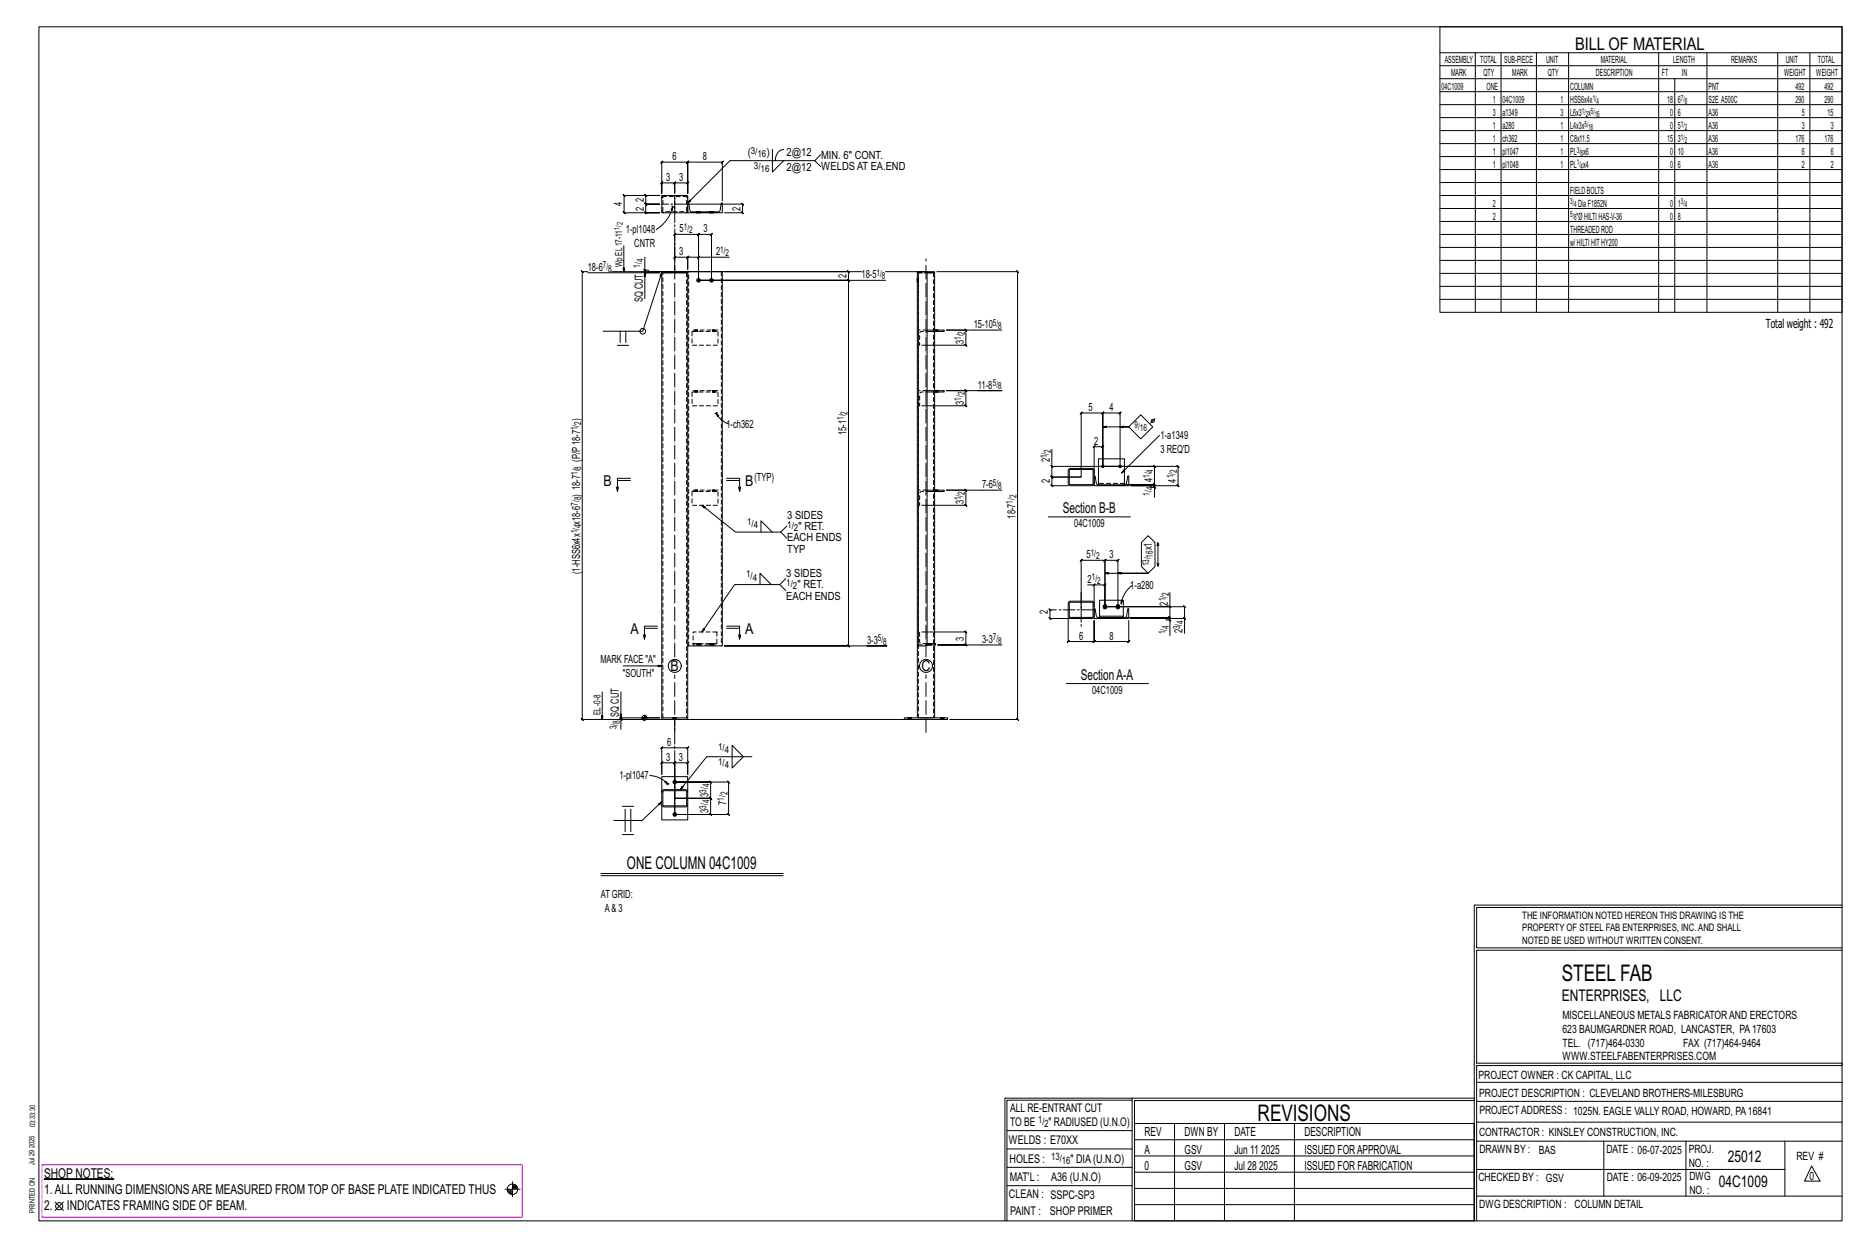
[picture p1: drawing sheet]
<svg xmlns="http://www.w3.org/2000/svg" width="914mm" height="610mm" viewBox="0 0 914 610" stroke-linecap="round" stroke-linejoin="round" font-family="sans-serif">
<g fill="#000" stroke="#000" stroke-width=".49">
<path d="M22 577h34z"/>
<circle cx="342" cy="137" r=".9"/>
<circle cx="348" cy="137" r=".9"/>
<circle cx="540" cy="228" r=".6"/>
<circle cx="548" cy="228" r=".6"/>
<circle cx="541" cy="297" r="1"/>
<circle cx="547" cy="297" r="1"/>
<circle cx="330" cy="383" r=".9"/>
<circle cx="330" cy="398" r=".9"/>
</g>
<g fill="none" stroke="#000" stroke-width=".49">
<path d="M19 13h883v584h-883zM705 13h197v140h-197zM705 26h197M705 32h197M705 39h197M722 26v127M735 26v127M752 26v127M768 26v127M812 26v127M820 39v114M836 26v127"/>
<path d="M870 26v127M886 26v127M705 45h197M705 51h197M705 58h197M378 73v11l6-5M384 73a5 5 0 0 0-5 6M399 79l3 3M402 76l-3 3h-42l-20 20M705 64h197M705 70h197M705 77h197"/>
<path d="M305 95l1 1h17h-7v-1l1 1h-1v4v-1l1 1h-1h7h-7v-1l1 1h-1v4l1 1-1-1h7h-17v1l-1-1h1v-8zM324 96h13v8h-13zM337 99l1 4 1 1h13l1-5h1v5h-17zM337 95v-6l-1 1 1-1h-7h1l-1 1v-1v6v-6h1l-1 1v-1h-6l-1 1 1-1v6v-16l-1 1 1-1h13l-1 1 1-1v16v-16l-1 1 1-1h17l-1 1 1-1v19M337 100h26v-1l1 1h-1v4l1 1-1-1h-8M705 83h197M705 89h197M705 96h197M329 101h.1M329 101v2h-1zM329 101a18 18 0 0 1-8 11M329 101h1"/>
<path d="M341 104h.1M343 104h.1M347 104h.1M349 104h.1M705 102h197M705 108h197M705 115h197M288 133h-3v-1l1 1h-1v219v-1l1 1h-1h168M288 133h35M299 133h123M305 120v13M315 132l1 1z"/>
<path d="M315 133l1 1zM316 132v14M316 126v6h1l1 1h12M324 133h13h-13zM325 133h11M330 133v-18l1-1-1 1h12h-1l1-1v1v22v-22h-1l1-1v1h6l1-1-1 1v22M337 133h17v183h-17zM341 126l1-1zM342 126h-5v-1l-1 1h1v6v-6v-1l-1 1h1h-7l1-1-1 1v1M355 133h60v-1l1 1h-1v4l1 1-1-1h-73h73l1 1-1-1v179l1 1-1-1h-60h79h-10M357 126h-15v11h91M433 133h20"/>
<path d="M449 138h.1M449 136h.1M449 133h5v183h-5zM450 138h.1M450 136h.1M454 133h4h-4h2M458 133v28M459 133h39v-1l1 1h-1v219v-1l1 1h-1h-33M705 121h197M705 127h197M705 134h197M705 140h197"/>
<path d="M705 146h197M295 162h20l9-29v2h-1l1-2v218M302 169h6M304 162v6M306 162v6M340 161h.1M340 162h.1M341 161h.1M341 162h.1M349 161h.1M349 162h.1M350 161h.1"/>
<path d="M350 162h.1M454 161h8v1h-8M458 162v29M458 161h.1M458 162h.1M459 161h.1M459 162h.1M490 161h-27h10h-1l1 1v-1v8l-1-1 1 1h-22M340 191h.1M340 192h.1M341 191h.1M341 192h.1"/>
<path d="M349 191h.1M349 192h.1M350 191h.1M350 192h.1M454 191h8v1h-8M458 192v48M458 191h.1M458 192h.1M459 191h.1M459 192h.1M479 191h11h-27h10h-1l1 1v-1v8l-1-1 1 1h-22M351 202l1 1-1 1z"/>
<path d="M351 202a11 11 0 0 0 6 5M351 202h-1M351 202h.1M515 220v8h33v-26h1l-1 1v-1h-8l-1 1 1-1v26v-26l-1 1 1-1h-11h1l-1 1v-1v31h-14v1l-1-1h1v-5M536 218l-1 1zM540 209h13h-5M553 209l5-6 6 6-6 6zM565 205l-2 2M568 213l-19 18M302 238v2M302 235h7M309 234h-7v6l1-2"/>
<path d="M340 240h.1M341 240h.1M349 240h.1M350 240h.1M356 234h6v6l1-2M356 235h6M362 238v2M454 240h8h-8M458 240h.1M459 240h.1M490 240h-27h10l-1-1 1 1v7h-1l1 1v-1h-22M514 228l1 1z"/>
<path d="M523 229h12l1 1v7l-1 1h-11l-1-1zM524 230h11v7h-11zM529 233h-14h-1l1 1v-1v5l-1-1 1 1h8M536 233l1 4h1h13l1-4h1v5h-17zM538 237v-13h12v13M540 228v-9v-1l-1 1h1h-4v13M565 238l1 1zM565 238v-1l1 1-1-1h-13h13l1 1-1-1v-9l1 1-1-1h-25h37h-1l1 1v-1v10l-1-1 1 1h-23h9h1h1v5M344 247l16 13h22l3-3M458 240v75M513 253h40M372 260v-5l6 5"/>
<path d="M382 260l3 3M559 265l3-3 3 3v12l-3 3-3-3zM566 276l1 1v-1M566 267l1-1v11M567 266v1M372 286v-6l6 6M382 286l3 3M385 283l-3 3h-22l-16 23M513 298l1 1zM517 298h-3v5l-1-1 1 1h19M523 294h12l1 1v7l-1 1h-11l-1-1zM524 295h11v7h-11z"/>
<path d="M532 286h4v11M535 287l1-1zM536 298l1 4h1h13l1-4h1v5h-17zM536 286h5l-1 1 1-1v11M541 297v-23l-1 1 1-1h-12h1l-1 1v-1v24M541 297v-23l-1 1 1-1h6v1l1-1h-1v23M541 297h39l-1-1 1 1v6M541 280h21h-15M549 294h1l-1 2zM554 286a14 14 0 0 0-5 10M572 296l1 1zM573 297v5h-1l1 1v-1h-21h21h-1l1 1v-1v1"/>
<path d="M573 290v7h-32M315 311v2M315 307h7M322 306h-7v7l1-2M337 316v35M356 306h6v7l1-2M356 307h6M362 311v2M449 316v35M451 309h22h-1l1 1v-1v7l-1-1 1 1h-14h31M454 315h.1M454 316h.1"/>
<path d="M454 315h4v1h-4M456 315h.1M456 316h.1M458 316v35M523 303v11h-1l1-1v1h13h-1l1-1v1v-10v10h-1l1-1v1h17h-1l1-1v1v-10M538 302v-1h12v1M538 301v-7h12v7M572 303l1 1zM579 302l1 1zM580 310v-7h-26h16h1h2v8M295 338v14M304 338v13"/>
<path d="M305 326h19M522 334h40M303 351l1 1zM314 351h9h-19h-1l1 1v-1v1M314 351h1M314 352h1M315 352h.1M315 350v3M315 351h2M315 351h1M315 350h1M323 352h-19v5"/>
<path d="M324 351h13v1h-13zM329 351h.1M329 352h.1M331 351h.1M331 352h.1M443 351h21v1h-21zM444 351h.1M444 352h.1M446 351h.1M446 352h.1M450 351h6M460 351h.1"/>
<path d="M460 352h.1M462 351h.1M462 352h.1M318 379a13 13 0 0 1 9 5M324 366h-1l1-1v1h13h-1l1-1v1v13v-6l-1 1 1-1h-7h1l-1 1v-1v25v-25h1l-1 1v-1h-6l-1 1 1-1v6zM358 365l6 5-6 6zM368 370h-22l-13 16M305 394h5M306 396v11M309 396v11M324 394v7h13v-7M324 387v-7h13l-1 14-11 1-1-1v-7l1-1h11l1 1"/>
<path d="M324 392l-10 9h-14M325 387h11v7h-11zM326 382l1 2-2-1zM327 384h-1M327 383v1M330 383h27l-1-1 1 1v15h-1l1 1v-1h-27h18v1l-1-1h1v-7l-1-1 1 1h-18h18l-1-1 1 1v-8l-1-1 1 1zM305 408h5M294 427h89M294 428h89M722 443v154M722 443h180M902 444h-179v20h179"/>
<path d="M902 465h-179v55h179v1h-179v76M554 538h-61v59M554 537h168M722 538h-167v13M723 539h179M723 530h179M493 553h61M555 550h167v47h-167zM555 558h167M575 550v47M599 550v47M634 550v47"/>
<path d="M723 549h179M723 558h179M785 558v27M825 558v27M874 558v27M251 578v8M251 580h1M493 571h61M493 562h61M555 573h167M555 566h167M723 572h151"/>
<path d="M887 570l4 8h-8zM27 588l4 4M31 588l-4 4M247 582h8M248 582h3M248 583h3M249 583h2M249 584h2M251 581h2M251 580h2M492 597v-60h62v60M493 580h61"/>
<path d="M555 589h167M555 581h167M723 585h179"/>
<circle cx="315" cy="162" r="1.4"/>
<circle cx="564" cy="206" r=".7"/>
<circle cx="330" cy="326" r="3"/>
<circle cx="453" cy="326" r="3"/>
<circle cx="315" cy="351" r="1.2"/>
<circle cx="29" cy="590" r="1.8"/>
<circle cx="251" cy="582" r="2.6"/>
</g>
<path d="M21 570h235v26h-235z" fill="none" stroke="#f0f" stroke-width=".5"/>
<g fill="none" stroke="#000" stroke-width=".49" stroke-dasharray="2 1.4">
<path d="M324 97h.1M325 96h11v7l-11 1zM325 96h-1v1M337 97l-1-1M324 103l1 1M336 104l1-1M341 104h.1M342 104h-1M342 104h.1M343 104h.1M347 104h.1M348 104h-1"/>
<path d="M348 104h1zM348 104h.1M349 104h.1M336 133v218M353 133v183M449 137h1zM449 138h.1M449 137h.1M449 133h5h-4M449 138h1M450 136h-1M450 137h-1"/>
<path d="M450 138h-1M450 138h.1M450 136h.1M450 137l-1-1M457 133v218M339 161h12v8h-12zM339 162h12M340 161h.1M340 161v1M340 162h.1M340 162v-1M341 161v1z"/>
<path d="M341 162v-1M341 161h.1M341 162h.1M349 161h.1M349 161v1M349 162h.1M349 162v-1M349 161v1zM349 162l1-1M349 161h1M350 162v-1M350 162h.1"/>
<path d="M450 169v-6l1-1h3M454 161h-4M458 162v-1M458 161h.1M458 161v1M458 162h.1M458 161v1zM458 162l1-1M458 161h1M459 162v-1M459 162h.1M339 191h12v8h-12z"/>
<path d="M339 192h12M340 191h.1M340 191v1M340 192h.1M340 192v-1M341 191v1zM341 192v-1M341 191h.1M341 192h.1M349 191h.1M349 191v1M349 192h.1"/>
<path d="M349 192v-1M349 191v1zM349 192l1-1M349 191h1M350 192v-1M350 192h.1M450 199v-7h1h3M454 191h-4M458 192v-1M458 191h.1M458 191v1M458 192h.1"/>
<path d="M458 191v1zM458 192l1-1M458 191h1M459 192v-1M459 192h.1M339 240h12v7h-12zM340 240h.1M341 240h.1M349 240h.1M349 240h1M454 240h-4M458 240h.1"/>
<path d="M458 240h1M550 237h-12M339 240h12M350 240h.1M450 247v-6l1-1h3M459 240h.1M337 316v-183M339 309h12v7h-12zM341 316v-1M342 316v-1M342 316l1-1M342 315v1l1-1"/>
<path d="M343 315v1zM343 316h.1M347 316v-1M348 316v-1M349 316v-1M349 315l-1 1 1-1M349 315v1zM349 316h.1M351 315h-12M450 316v-183M450 316h4M454 315h.1"/>
<path d="M454 315v1M454 316h.1M454 315h-4v-6M454 316v-1M455 316v-1M455 316l1-1M455 315v1v-1M456 316v-1M456 316h.1M458 316v-1M324 351v-218M329 351h.1"/>
<path d="M329 351v1M329 352h.1M330 352v-1M330 351v1zM330 352l1-1M330 351h1M331 352v-1M331 352h.1M444 351h1M444 351v1M445 352h-1M445 352v-1"/>
<path d="M445 351v1zM445 352l1-1M445 351h1M446 352v-1M446 352h.1M450 351v-218M460 351h.1M460 351v1M460 352h.1M461 352v-1M461 351v1zM461 352l1-1"/>
<path d="M461 351h1M462 352v-1M462 352h.1M324 387h.1"/>
</g>
<path d="M330 321v-194M453 321v-194M330 358v-28M453 358v-28" fill="none" stroke="#000" stroke-width=".49" stroke-dasharray="6.8 1 0 1"/>
<path d="M336 100h-12M330 104v-8M330 127v-31M529 290v17M535 298h-17M330 391v-39" fill="none" stroke="#000" stroke-width=".49" stroke-dasharray="5.8 1 1 1"/>
<g font-size="11.2">
<text x="764" y="480">STEEL FAB</text>
<text x="616" y="548">REVISIONS</text>
</g>
<g font-size="8.6">
<text x="771" y="24">BILL OF MATERIAL</text>
<text x="307" y="425">ONE COLUMN 04C1009</text>
</g>
<g font-size="7.9">
<text x="765" y="490">ENTERPRISES, LLC</text>
<text x="846" y="569">25012</text>
<text x="841" y="581">04C1009</text>
</g>
<g font-size="7.3">
<text x="295" y="238">B</text>
<text x="365" y="238">B</text>
<text x="520" y="251">Section B-B</text>
<text x="309" y="310">A</text>
<text x="365" y="310">A</text>
<text x="328" y="328">B</text>
<text x="451" y="328">C</text>
<text x="529" y="333">SectionA-A</text>
</g>
<g font-size="6.6">
<text x="22" y="576">SHOP NOTES:</text>
<text x="22" y="584">1.ALL RUNNING DIMENSIONSARE MEASURED FROM TOP OF BASE PLATE INDICATED THUS</text>
<text x="22" y="592">2.</text>
<text x="33" y="592">INDICATES FRAMING SIDE OF BEAM.</text>
</g>
<g font-size="6.1">
<text x="864" y="161">Total weight : 492</text>
<text x="560" y="556">REV</text>
<text x="580" y="556">DWN BY</text>
<text x="604" y="556">DATE</text>
<text x="639" y="556">DESCRIPTION</text>
<text x="560" y="564">A</text>
<text x="580" y="564">GSV</text>
<text x="604" y="564">Jun 11</text>
<text x="617" y="564">2025</text>
<text x="639" y="564">ISSUED FORAPPROVAL</text>
<text x="560" y="572">0</text>
<text x="580" y="572">GSV</text>
<text x="604" y="572">Jul 28</text>
<text x="616" y="572">2025</text>
<text x="639" y="572">ISSUED FOR FABRICATION</text>
</g>
<g font-size="5.9">
<text x="494" y="560">WELDS : E70XX</text>
<text x="494" y="569">HOLES :</text>
<text x="524" y="569">&quot; DIA(U.N.O)</text>
<text x="494" y="578">MAT'L :</text>
<text x="515" y="578">A36 (U.N.O)</text>
<text x="494" y="586">CLEAN : SSPC-SP3</text>
<text x="495" y="595">PAINT :</text>
<text x="514" y="595">SHOP PRIMER</text>
</g>
<g font-size="5.8">
<text x="494" y="544">ALL RE-ENTRANT CUT</text>
<text x="494" y="551">TO BE</text>
<text x="513" y="551">&quot; RADIUSED (U.N.O)</text>
</g>
<g font-size="5.6">
<text x="765" y="499">MISCELLANEOUS METALS FABRICATORAND ERECTORS</text>
<text x="765" y="505">623 BAUMGARDNER ROAD, LANCASTER, PA17603</text>
<text x="765" y="512">TEL. (717)464-0330</text>
<text x="824" y="512">FAX (717)464-9464</text>
<text x="765" y="519">WWW.STEELFABENTERPRISES.COM</text>
<text x="724" y="528">PROJECT OWNER : CK CAPITAL, LLC</text>
<text x="724" y="537">PROJECT DESCRIPTION : CLEVELAND BROTHERS-MILESBURG</text>
<text x="724" y="545">PROJECTADDRESS : 1025N. EAGLE VALLY ROAD, HOWARD, PA16841</text>
<text x="724" y="556">CONTRACTOR : KINSLEY CONSTRUCTION, INC.</text>
<text x="724" y="564">DRAWN BY :</text>
<text x="753" y="564">BAS</text>
<text x="786" y="564">DATE : 06-07-2025</text>
<text x="827" y="564">PROJ.</text>
<text x="879" y="568">REV #</text>
<text x="827" y="571">NO. :</text>
<text x="724" y="578">CHECKED BY : GSV</text>
<text x="787" y="578">DATE : 06-09-2025</text>
<text x="827" y="578">DWG</text>
<text x="886" y="578">0</text>
<text x="827" y="584">NO. :</text>
<text x="724" y="591">DWG DESCRIPTION : COLUMN DETAIL</text>
</g>
<g font-size="5.5">
<text x="366" y="76">(</text>
<text x="375" y="76">)</text>
<text x="385" y="76">2@12</text>
<text x="402" y="78">MIN. 6&quot; CONT.</text>
<text x="329" y="78">6</text>
<text x="344" y="78">8</text>
<text x="385" y="84">2@12</text>
<text x="402" y="83">WELDS AT EA.END</text>
<text x="326" y="88">3</text>
<text x="332" y="88">3</text>
<text x="305" y="101" transform="rotate(-90 305 101)">4</text>
<text x="315" y="99" transform="rotate(-90 315 99)">2</text>
<text x="315" y="103" transform="rotate(-90 315 103)">2</text>
<text x="362" y="103" transform="rotate(-90 362 103)">2</text>
<text x="333" y="114">5</text>
<text x="344" y="114">3</text>
<text x="306" y="114">1-pl1048</text>
<text x="310" y="121">CNTR</text>
<text x="332" y="125">3</text>
<text x="351" y="125">2</text>
<text x="288" y="132">18-6</text>
<text x="414" y="136" transform="rotate(-90 414 136)">2</text>
<text x="422" y="136">18-5</text>
<text x="315" y="148" transform="rotate(-90 315 148)">SQ CUT</text>
<text x="477" y="161">15-10</text>
<text x="472" y="168" transform="rotate(-90 472 168)">3</text>
<text x="479" y="190">11-8</text>
<text x="472" y="198" transform="rotate(-90 472 198)">3</text>
<text x="533" y="201">5</text>
<text x="543" y="201">4</text>
<text x="284" y="206" transform="rotate(-90 284 206)">)</text>
<text x="356" y="209">1-ch362</text>
<text x="414" y="213" transform="rotate(-90 414 213)">15-1</text>
<text x="568" y="215">1-a1349</text>
<text x="536" y="218">2</text>
<text x="568" y="221">3 REQ'D</text>
<text x="284" y="226" transform="rotate(-90 284 226)">(P/P18-7</text>
<text x="514" y="226" transform="rotate(-90 514 226)">2</text>
<text x="369" y="235">(TYP)</text>
<text x="481" y="239">7-6</text>
<text x="514" y="237" transform="rotate(-90 514 237)">2</text>
<text x="564" y="236" transform="rotate(-90 564 236)">4</text>
<text x="576" y="236" transform="rotate(-90 576 236)">4</text>
<text x="284" y="243" transform="rotate(-90 284 243)">) 18-7</text>
<text x="472" y="247" transform="rotate(-90 472 247)">3</text>
<text x="284" y="257" transform="rotate(-90 284 257)">x18-6</text>
<text x="385" y="254">3 SIDES</text>
<text x="497" y="254" transform="rotate(-90 497 254)">18-7</text>
<text x="526" y="258">04C1009</text>
<text x="391" y="259">&quot; RET.</text>
<text x="385" y="265">EACH ENDS</text>
<text x="564" y="269" transform="rotate(-90 564 269)">x1</text>
<text x="385" y="270">TYP</text>
<text x="532" y="273">5</text>
<text x="543" y="273">3</text>
<text x="284" y="281" transform="rotate(-90 284 281)">(1-HSS6x4x</text>
<text x="385" y="282">3 SIDES</text>
<text x="390" y="288">&quot; RET.</text>
<text x="532" y="285">2</text>
<text x="385" y="293">EACH ENDS</text>
<text x="553" y="288">1-a280</text>
<text x="572" y="296" transform="rotate(-90 572 296)">2</text>
<text x="513" y="300" transform="rotate(-90 513 300)">2</text>
<text x="579" y="310" transform="rotate(-90 579 310)">2</text>
<text x="424" y="315">3-3</text>
<text x="472" y="313" transform="rotate(-90 472 313)">3</text>
<text x="481" y="315">3-3</text>
<text x="528" y="313">6</text>
<text x="543" y="313">8</text>
<text x="294" y="324">MARK FACE &quot;A&quot;</text>
<text x="305" y="331">&quot;SOUTH&quot;</text>
<text x="535" y="339">04C1009</text>
<text x="303" y="351" transform="rotate(-90 303 351)">SQ CUT</text>
<text x="327" y="365">6</text>
<text x="326" y="372">3</text>
<text x="332" y="372">3</text>
<text x="303" y="381">1-pl1047</text>
<text x="347" y="390" transform="rotate(-90 347 390)">3</text>
<text x="356" y="394" transform="rotate(-90 356 394)">7</text>
<text x="347" y="398" transform="rotate(-90 347 398)">3</text>
<text x="294" y="440">AT GRID:</text>
<text x="296" y="446">A&amp; 3</text>
</g>
<g font-size="5">
<text x="745" y="450">THE INFORMATION NOTED HEREON THIS DRAWING IS THE</text>
<text x="745" y="456">PROPERTY OF STEEL FAB ENTERPRISES, INC.AND SHALL</text>
<text x="745" y="462">NOTED BE USED WITHOUT WRITTEN CONSENT.</text>
<text x="508" y="550">1/</text>
<text x="511" y="551">2</text>
<text x="515" y="568">13/</text>
<text x="520" y="570">16</text>
</g>
<g font-size="4.9">
<text x="707" y="31">ASSEMBLY</text>
<text x="725" y="31">TOTAL</text>
<text x="736" y="31">SUB-PIECE</text>
<text x="757" y="31">UNIT</text>
<text x="784" y="31">MATERIAL</text>
<text x="819" y="31">LENGTH</text>
<text x="847" y="31">REMARKS</text>
<text x="874" y="31">UNIT</text>
<text x="890" y="31">TOTAL</text>
<text x="710" y="37">MARK</text>
<text x="726" y="37">QTY</text>
<text x="740" y="37">MARK</text>
<text x="758" y="37">QTY</text>
<text x="781" y="37">DESCRIPTION</text>
<text x="814" y="37">FT</text>
<text x="823" y="37">IN</text>
<text x="873" y="37">WEIGHT</text>
<text x="889" y="37">WEIGHT</text>
<text x="706" y="44">04C1009</text>
<text x="728" y="44">ONE</text>
<text x="769" y="44">COLUMN</text>
<text x="836" y="44">PNT</text>
<text x="879" y="44">492</text>
<text x="893" y="44">492</text>
<text x="731" y="50">1</text>
<text x="736" y="50">04C1009</text>
<text x="764" y="50">1</text>
<text x="769" y="50">HSS6x4x</text>
<text x="816" y="50">18</text>
<text x="821" y="50">6</text>
<text x="836" y="50">S2E A500C</text>
<text x="879" y="50">290</text>
<text x="893" y="50">290</text>
<text x="731" y="57">3</text>
<text x="736" y="57">a1349</text>
<text x="764" y="57">3</text>
<text x="769" y="57">L6x3 x</text>
<text x="818" y="57">0</text>
<text x="821" y="57">6</text>
<text x="836" y="57">A36</text>
<text x="882" y="57">5</text>
<text x="895" y="57">15</text>
<text x="731" y="63">1</text>
<text x="736" y="63">a280</text>
<text x="764" y="63">1</text>
<text x="769" y="63">L4x3x</text>
<text x="818" y="63">0</text>
<text x="821" y="63">5</text>
<text x="836" y="63">A36</text>
<text x="882" y="63">3</text>
<text x="896" y="63">3</text>
<text x="731" y="69">1</text>
<text x="736" y="69">ch362</text>
<text x="764" y="69">1</text>
<text x="769" y="69">C8x11.5</text>
<text x="816" y="69">15</text>
<text x="821" y="69">3</text>
<text x="836" y="69">A36</text>
<text x="879" y="69">176</text>
<text x="893" y="69">176</text>
<text x="731" y="76">1</text>
<text x="736" y="76">pl1047</text>
<text x="764" y="76">1</text>
<text x="769" y="76">PL x6</text>
<text x="818" y="76">0</text>
<text x="821" y="76">10</text>
<text x="836" y="76">A36</text>
<text x="882" y="76">6</text>
<text x="896" y="76">6</text>
<text x="731" y="82">1</text>
<text x="736" y="82">pl1048</text>
<text x="764" y="82">1</text>
<text x="769" y="82">PL x4</text>
<text x="818" y="82">0</text>
<text x="821" y="82">6</text>
<text x="836" y="82">A36</text>
<text x="882" y="82">2</text>
<text x="896" y="82">2</text>
<text x="769" y="95">FIELDBOLTS</text>
<text x="731" y="101">2</text>
<text x="772" y="101">DiaF1852N</text>
<text x="818" y="101">0</text>
<text x="821" y="101">1</text>
<text x="731" y="107">2</text>
<text x="772" y="107">&quot;ØHILTIHAS-V-36</text>
<text x="818" y="107">0</text>
<text x="821" y="107">8</text>
<text x="769" y="114">THREADEDROD</text>
<text x="769" y="120">w/HILTIHITHY200</text>
</g>
<g font-size="4.7">
<text x="368" y="75">3/</text>
<text x="371" y="77">16</text>
<text x="369" y="82">3/</text>
<text x="372" y="84">16</text>
<text x="335" y="112">1/</text>
<text x="337" y="114">2</text>
<text x="353" y="124">1/</text>
<text x="355" y="125">2</text>
<text x="295" y="131">7/</text>
<text x="305" y="131" transform="rotate(-90 305 131)">Wp EL17-11</text>
<text x="313" y="131" transform="rotate(-90 313 131)">1/</text>
<text x="315" y="128" transform="rotate(-90 315 128)">4</text>
<text x="298" y="133">8</text>
<text x="429" y="135">1/</text>
<text x="432" y="137">8</text>
<text x="486" y="159">5/</text>
<text x="489" y="161">8</text>
<text x="471" y="166" transform="rotate(-90 471 166)">1/</text>
<text x="472" y="164" transform="rotate(-90 472 164)">2</text>
<text x="486" y="189">5/</text>
<text x="489" y="191">8</text>
<text x="471" y="196" transform="rotate(-90 471 196)">1/</text>
<text x="472" y="193" transform="rotate(-90 472 193)">2</text>
<text x="415" y="203" transform="rotate(-90 415 203)">2</text>
<text x="284" y="208" transform="rotate(-90 284 208)">2</text>
<text x="413" y="205" transform="rotate(-90 413 205)">1/</text>
<text x="555" y="209">9/</text>
<text x="283" y="210" transform="rotate(-90 283 210)">1/</text>
<text x="558" y="211">16</text>
<text x="514" y="222" transform="rotate(-90 514 222)">2</text>
<text x="513" y="224" transform="rotate(-90 513 224)">1/</text>
<text x="283" y="232" transform="rotate(-90 283 232)">1/</text>
<text x="284" y="230" transform="rotate(-90 284 230)">8</text>
<text x="563" y="234" transform="rotate(-90 563 234)">1/</text>
<text x="565" y="231" transform="rotate(-90 565 231)">4</text>
<text x="576" y="231" transform="rotate(-90 576 231)">2</text>
<text x="486" y="238">5/</text>
<text x="489" y="239">8</text>
<text x="565" y="240" transform="rotate(-90 565 240)">4</text>
<text x="574" y="234" transform="rotate(-90 574 234)">1/</text>
<text x="284" y="245" transform="rotate(-90 284 245)">8</text>
<text x="471" y="245" transform="rotate(-90 471 245)">1/</text>
<text x="472" y="242" transform="rotate(-90 472 242)">2</text>
<text x="498" y="244" transform="rotate(-90 498 244)">2</text>
<text x="563" y="243" transform="rotate(-90 563 243)">1/</text>
<text x="283" y="247" transform="rotate(-90 283 247)">7/</text>
<text x="496" y="246" transform="rotate(-90 496 246)">1/</text>
<text x="366" y="257">1/</text>
<text x="283" y="261" transform="rotate(-90 283 261)">1/</text>
<text x="284" y="258" transform="rotate(-90 284 258)">4</text>
<text x="369" y="259">4</text>
<text x="385" y="258">1/</text>
<text x="389" y="260">2</text>
<text x="534" y="272">1/</text>
<text x="537" y="274">2</text>
<text x="564" y="273" transform="rotate(-90 564 273)">16</text>
<text x="563" y="277" transform="rotate(-90 563 277)">13/</text>
<text x="365" y="283">1/</text>
<text x="368" y="284">4</text>
<text x="385" y="287">1/</text>
<text x="534" y="284">1/</text>
<text x="537" y="286">2</text>
<text x="388" y="288">2</text>
<text x="572" y="292" transform="rotate(-90 572 292)">2</text>
<text x="570" y="294" transform="rotate(-90 570 294)">1/</text>
<text x="579" y="305" transform="rotate(-90 579 305)">4</text>
<text x="570" y="310" transform="rotate(-90 570 310)">1/</text>
<text x="572" y="308" transform="rotate(-90 572 308)">4</text>
<text x="578" y="308" transform="rotate(-90 578 308)">3/</text>
<text x="430" y="314">5/</text>
<text x="432" y="315">8</text>
<text x="486" y="313">7/</text>
<text x="489" y="315">8</text>
<text x="294" y="350" transform="rotate(-90 294 350)">EL-0-8</text>
<text x="302" y="357" transform="rotate(-90 302 357)">3/</text>
<text x="303" y="354" transform="rotate(-90 303 354)">8</text>
<text x="352" y="367">1/</text>
<text x="355" y="368">4</text>
<text x="352" y="374">1/</text>
<text x="355" y="376">4</text>
<text x="346" y="388" transform="rotate(-90 346 388)">3/</text>
<text x="347" y="385" transform="rotate(-90 347 385)">4</text>
<text x="356" y="389" transform="rotate(-90 356 389)">2</text>
<text x="346" y="396" transform="rotate(-90 346 396)">3/</text>
<text x="347" y="393" transform="rotate(-90 347 393)">4</text>
<text x="354" y="392" transform="rotate(-90 354 392)">1/</text>
</g>
<g font-size="4.2">
<text x="780" y="49">1/</text>
<text x="781" y="51">4</text>
<text x="823" y="49">7/</text>
<text x="825" y="51">8</text>
<text x="774" y="56">1/ 5/</text>
<text x="776" y="57">2</text>
<text x="781" y="57">16</text>
<text x="776" y="62">5/</text>
<text x="778" y="63">16</text>
<text x="823" y="62">1/</text>
<text x="825" y="63">2</text>
<text x="823" y="68">1/</text>
<text x="825" y="70">2</text>
<text x="772" y="75">3/</text>
<text x="774" y="76">8</text>
<text x="772" y="81">1/</text>
<text x="774" y="82">4</text>
<text x="769" y="100">3/</text>
<text x="770" y="101">4</text>
<text x="823" y="100">3/</text>
<text x="825" y="101">4</text>
<text x="769" y="106">5/</text>
<text x="770" y="108">8</text>
</g>
<g font-size="4">
<text x="303" y="113" transform="rotate(-90 303 113)">1/</text>
<text x="305" y="110" transform="rotate(-90 305 110)">2</text>
</g>
<g font-size="3.7">
<text x="17" y="551" transform="rotate(-90 17 551)">03:33:30</text>
<text x="17" y="562" transform="rotate(-90 17 562)">2025</text>
<text x="17" y="570" transform="rotate(-90 17 570)">Jul 29</text>
<text x="17" y="593" transform="rotate(-90 17 593)">PRINTED ON</text>
</g>
</svg>
